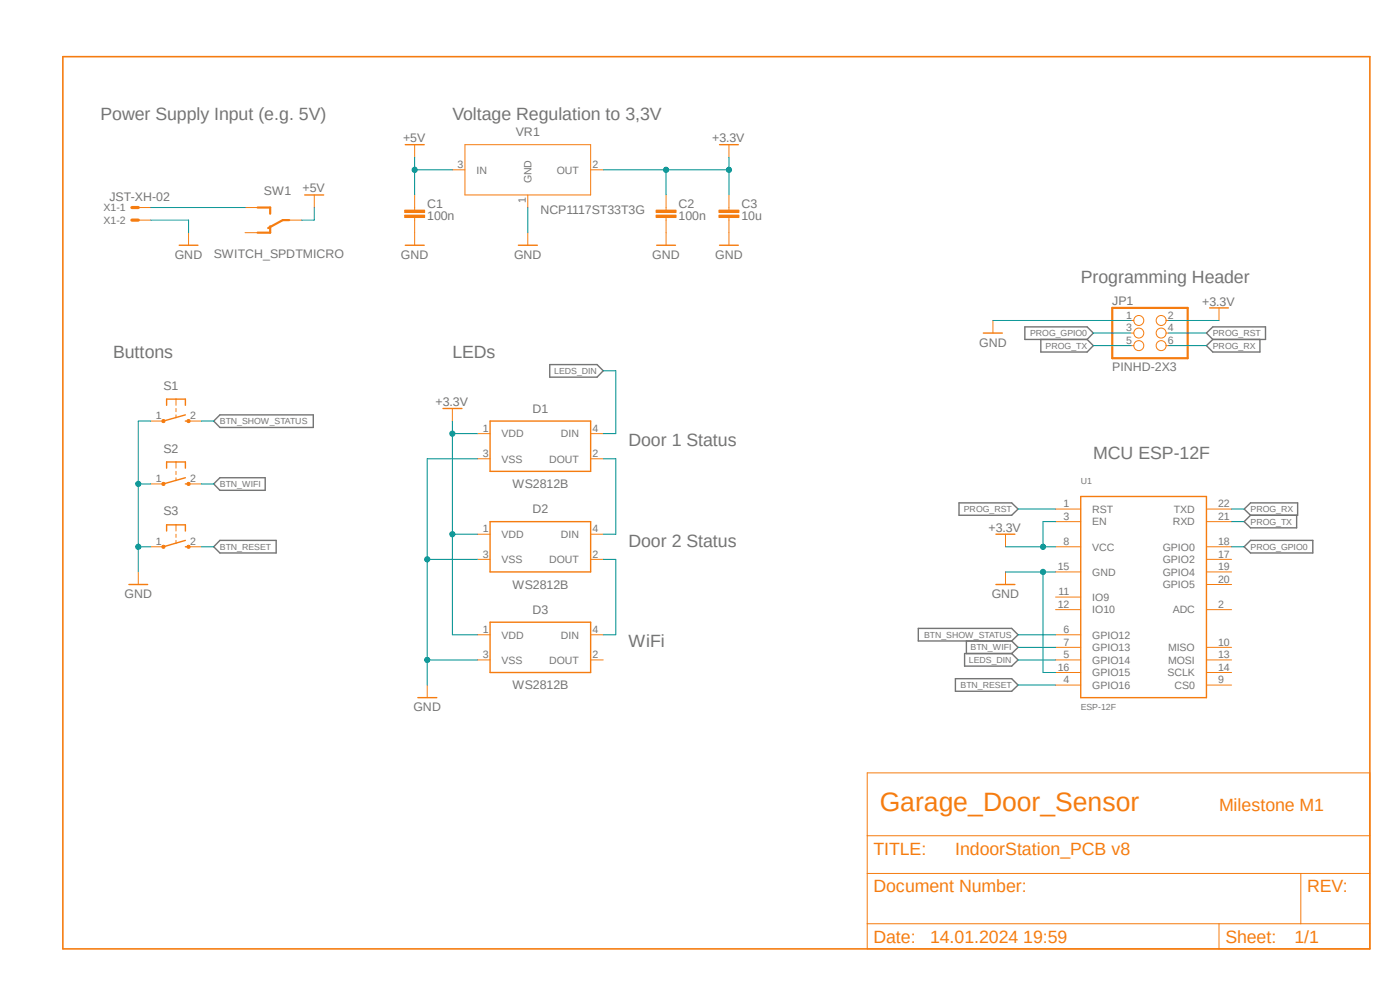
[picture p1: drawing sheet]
<svg xmlns="http://www.w3.org/2000/svg" width="297mm" height="210mm" viewBox="0 0 297 210" stroke-linecap="round" stroke-linejoin="round" font-family="sans-serif">
<path d="M12.8 11.7l278.2 190.2M291 11.7l-278.2 190.2" fill="none" stroke="#fff" stroke-width=".21"/>
<g fill="none" stroke="#757575" stroke-width=".3">
<path d="M116.6 77.3h10.1l1.3 1.4-1.3 1.3h-10.1zM217.4 69.3h13.2l1.3 1.4-1.3 1.3h-13.2zM220.8 72v2.7h9.8l1.3-1.4-1.3-1.3M255.9 70.7l1.4-1.4h11.2v2.7h-11.2zM257.3 72l-1.4 1.3 1.4 1.4h10v-2.7M45.3 89.3l1.4-1.3h19.8v2.7h-19.8zM45.3 102.7l1.4-1.4h9.6v2.7h-9.6zM46.7 114.6h11.9v2.7h-11.9l-1.4-1.3zM203.5 106.7h11.1l1.4 1.3-1.4 1.3h-11.1zM263.9 108l1.4-1.3h10v2.6h-10zM263.9 116l1.4-1.4h13.2v2.7h-13.2zM265.3 109.3l-1.4 1.4 1.4 1.3h9.8v-2.7"/>
<path d="M194.8 133.3h19.8l1.4 1.4-1.4 1.3h-19.8zM204.6 138.6h10l1.4 1.4-1.4 1.3h-10zM205 136v2.6M214.6 136l1.4 1.3-1.4 1.3M202.7 144h11.9l1.4 1.3-1.4 1.3h-11.9z"/>
</g>
<path d="M152.7 30.7h3.9M38 52h4M110 52h4M208.6 70.7h4M256.6 65.3h4M35.3 86v-1.3h4v1.3M39.3 89.3h.7M39.3 88l-4.6 1.3M211.3 113.3h4M229.3 105.3h26.6v42.7h-26.6zM211.3 124h4" fill="none" stroke="#f57c10" stroke-width=".3"/>
<g fill="none" stroke="#f57c10" stroke-width=".21">
<path d="M96 36h2.6M98.6 30.7h26.7v10.7h-26.7zM125.3 36h2.7M154.6 30.7v2.7M40 49.4v2.6M112 41.4v2.6M112 49.4v2.6M210.7 68v2.7M239.9 68h.6M239.9 70.7h.6M239.9 73.3h.6M247.4 68h.5"/>
<path d="M247.4 70.7h.5M247.4 73.3h.5M258.6 65.3v2.7M37.3 84.7v1.3M37.3 86.7v.6M37.3 88v.6M213.3 113.3v2.7M223.9 108h5.4M223.9 110.7h5.4M223.9 116h5.4M255.9 108h5.4M255.9 110.7h5.4"/>
<path d="M255.9 116h5.4M255.9 118.7h5.4M213.3 121.3v2.7M223.9 129.3h5.4M223.9 140h5.4M223.9 134.7h5.4M223.9 137.3h5.4M223.9 126.7h5.4M223.9 121.3h5.4M255.9 129.3h5.4M255.9 140h5.4M255.9 137.3h5.4"/>
<path d="M255.9 121.3h5.4M255.9 124h5.4M223.9 145.3h5.4M223.9 142.7h5.4M255.9 145.3h5.4M255.9 142.7h5.4M184 164h106.6v37.3h-106.6zM184 177.3h106.6M184 185.3h106.6M184 196h106.6M258.6 196v5.3M276 185.3v10.7"/>
<circle cx="241.6" cy="68" r="1.06"/>
<circle cx="241.6" cy="73.3" r="1.06"/>
<circle cx="241.6" cy="70.7" r="1.06"/>
<circle cx="246.3" cy="68" r="1.06"/>
<circle cx="246.3" cy="73.3" r="1.06"/>
<circle cx="246.3" cy="70.7" r="1.06"/>
</g>
<path d="M13.3 12h277.3v189.3h-277.3z" fill="none" stroke="#f57c10" stroke-width=".34"/>
<path d="M236 65.3h16v10.7h-16z" fill="none" stroke="#f57c10" stroke-width=".47"/>
<circle cx="34.7" cy="89.3" r=".35" fill="#f57c10"/>
<circle cx="34.7" cy="89.3" r=".35" fill="none" stroke="#f57c10" stroke-width=".21"/>
<circle cx="40" cy="89.3" r=".35" fill="#f57c10"/>
<g fill="none" stroke="#f57c10" stroke-width=".21">
<path d="M32 89.3h2.7M37.3 98v1.3M37.3 100v.7M40 89.3h2.7M37.3 101.3v.7"/>
<circle cx="40" cy="89.3" r=".35"/>
</g>
<path d="M35.3 99.3v-1.3h4v1.3M39.3 102.7h.7M39.3 101.3l-4.6 1.4" fill="none" stroke="#f57c10" stroke-width=".3"/>
<circle cx="34.7" cy="102.7" r=".35" fill="#f57c10"/>
<circle cx="34.7" cy="102.7" r=".35" fill="none" stroke="#f57c10" stroke-width=".21"/>
<circle cx="40" cy="102.7" r=".35" fill="#f57c10"/>
<g fill="none" stroke="#f57c10" stroke-width=".21">
<path d="M88 30.7v2.7M66.7 41.4v2.6M101.3 97.3h2.7M101.3 92h2.7M125.3 97.3h2.7M125.3 92h2.7M32 102.7h2.7M40 102.7h2.7M101.3 118.7h2.7M101.3 113.3h2.7M125.3 118.7h2.7M125.3 113.3h2.7"/>
<path d="M29.3 121.3v2.7M101.3 140h2.7M101.3 134.7h2.7M125.3 140h2.7M125.3 134.7h2.7M90.6 145.3v2.7"/>
<circle cx="40" cy="102.7" r=".35"/>
</g>
<path d="M86 30.7h4M64.6 41.4h4.1M104 89.3h21.3v10.7h-21.3zM104 110.7h21.3v10.6h-21.3zM27.3 124h4M104 132h21.3v10.7h-21.3zM88.6 148h4.1" fill="none" stroke="#f57c10" stroke-width=".3"/>
<path d="M85.9 45.6h4.2v.5h-4.2z" fill-rule="evenodd" fill="#f57c10"/>
<path d="M85.9 45.6h4.2v.5h-4.2z" fill="none" stroke="#f57c10" stroke-width=".21"/>
<path d="M85.9 44.6h4.2v.5h-4.2z" fill-rule="evenodd" fill="#f57c10"/>
<path d="M85.9 44.6h4.2v.5h-4.2zM88 41.4v3.1M88 46.1v3.3" fill="none" stroke="#f57c10" stroke-width=".21"/>
<path d="M139.2 45.6h4.2v.5h-4.2z" fill-rule="evenodd" fill="#f57c10"/>
<path d="M139.2 45.6h4.2v.5h-4.2z" fill="none" stroke="#f57c10" stroke-width=".21"/>
<path d="M139.2 44.6h4.2v.5h-4.2z" fill-rule="evenodd" fill="#f57c10"/>
<path d="M52 44h2.7M52 49.4h2.7M61.3 46.7h2.7M88 49.4v2.6M139.2 44.6h4.2v.5h-4.2zM141.3 41.4v3.1M141.3 46.1v5.9M154.6 49.4v2.6M96 86.7v2.6M37.3 111.3v1.3M37.3 113.3v.7M37.3 114.6v.7" fill="none" stroke="#f57c10" stroke-width=".21"/>
<path d="M86 52h4M139.3 52h4M152.7 52h3.9M94 86.7h4M35.3 112.6v-1.3h4v1.3M39.3 116h.7M39.3 114.6l-4.6 1.4" fill="none" stroke="#f57c10" stroke-width=".3"/>
<path d="M54.7 44h2.6v1.3M57.3 48v1.4h-2.6M61.3 46.7h-1.3l-3.1 1.7" fill="none" stroke="#f57c10" stroke-width=".47"/>
<circle cx="34.7" cy="116" r=".35" fill="#f57c10"/>
<circle cx="34.7" cy="116" r=".35" fill="none" stroke="#f57c10" stroke-width=".21"/>
<circle cx="40" cy="116" r=".35" fill="#f57c10"/>
<g fill="none" stroke="#f57c10" stroke-width=".21">
<path d="M32 116h2.7M40 116h2.7"/>
<circle cx="40" cy="116" r=".35"/>
</g>
<path d="M152.5 45.6h4.3v.5h-4.3z" fill-rule="evenodd" fill="#f57c10"/>
<path d="M152.5 45.6h4.3v.5h-4.3z" fill="none" stroke="#f57c10" stroke-width=".21"/>
<path d="M152.5 44.6h4.3v.5h-4.3z" fill-rule="evenodd" fill="#f57c10"/>
<path d="M29.3 46.7h2.7M29.3 44h2.7M152.5 44.6h4.3v.5h-4.3zM154.6 41.4v3.1M154.6 46.1v3.3" fill="none" stroke="#f57c10" stroke-width=".21"/>
<path d="M28 46.7h1.3M28 44h1.3" fill="none" stroke="#f57c10" stroke-width=".68"/>
<path d="M32 46.7h8v2.7M213.3 121.3h10.6M221.3 121.3v21.4" fill="none" stroke="#009292" stroke-width=".21"/>
<circle cx="221.3" cy="121.3" r=".55" fill="#009292"/>
<g fill="none" stroke="#009292" stroke-width=".21">
<path d="M112 44v5.4M32 89.3h-2.7v32M29.3 102.7h2.7M221.3 142.7h2.6"/>
<circle cx="221.3" cy="121.3" r=".55"/>
</g>
<circle cx="29.3" cy="102.7" r=".55" fill="#009292"/>
<g fill="none" stroke="#009292" stroke-width=".21">
<path d="M29.3 116h2.7"/>
<circle cx="29.3" cy="102.7" r=".55"/>
</g>
<circle cx="29.3" cy="116" r=".55" fill="#009292"/>
<g fill="none" stroke="#009292" stroke-width=".21">
<path d="M101.3 97.3h-10.7v48M90.6 118.7h10.7M90.6 140h10.7"/>
<circle cx="29.3" cy="116" r=".55"/>
</g>
<circle cx="90.6" cy="118.7" r=".55" fill="#009292"/>
<circle cx="90.6" cy="118.7" r=".55" fill="none" stroke="#009292" stroke-width=".21"/>
<circle cx="90.6" cy="140" r=".55" fill="#009292"/>
<g fill="none" stroke="#009292" stroke-width=".21">
<path d="M141.3 36v5.4M154.6 33.4v2.6h-26.6M210.7 68h29.2M231.9 73.3h8M231.9 70.7h8M247.9 73.3h8M247.9 70.7h8M216 108h7.9M261.3 108h2.6M261.3 110.7h2.6M261.3 116h2.6"/>
<circle cx="90.6" cy="140" r=".55"/>
</g>
<circle cx="141.3" cy="36" r=".55" fill="#009292"/>
<g fill="none" stroke="#009292" stroke-width=".21">
<path d="M154.6 36v5.4"/>
<circle cx="141.3" cy="36" r=".55"/>
</g>
<circle cx="154.6" cy="36" r=".55" fill="#009292"/>
<g fill="none" stroke="#009292" stroke-width=".21">
<path d="M213.3 116h10.6M223.9 110.7h-2.6v5.3"/>
<circle cx="154.6" cy="36" r=".55"/>
</g>
<circle cx="221.3" cy="116" r=".55" fill="#009292"/>
<g fill="none" stroke="#009292" stroke-width=".21">
<path d="M96 89.3v45.4h5.3M96 92h5.3M96 113.3h5.3"/>
<circle cx="221.3" cy="116" r=".55"/>
</g>
<circle cx="96" cy="92" r=".55" fill="#009292"/>
<circle cx="96" cy="92" r=".55" fill="none" stroke="#009292" stroke-width=".21"/>
<circle cx="96" cy="113.3" r=".55" fill="#009292"/>
<g fill="none" stroke="#009292" stroke-width=".21">
<path d="M88 33.4v8M88 36h8M128 78.7h2.6v13.3h-2.6M247.9 68h10.7M42.7 89.3h2.6M128 97.3h2.6v16h-2.6M42.7 102.7h2.6M128 118.7h2.6v16h-2.6M216 134.7h7.9M216 137.3h7.9M216 140h7.9"/>
<circle cx="96" cy="113.3" r=".55"/>
</g>
<circle cx="88" cy="36" r=".55" fill="#009292"/>
<g fill="none" stroke="#009292" stroke-width=".21">
<path d="M32 44h20M66.7 44v2.7h-2.7M42.7 116h2.6M216 145.3h7.9"/>
<circle cx="88" cy="36" r=".55"/>
</g>
<text font-size="5.6" fill="#f57c10" x="186.6" y="172">Garage_Door_Sensor</text>
<g font-size="3.8" fill="#757575">
<text x="21.3" y="25.4">Power Supply Input (e.g. 5V)</text>
<text x="96" y="25.4">Voltage Regulation to 3,3V</text>
<text x="229.3" y="60">Programming Header</text>
<text x="24" y="76">Buttons</text>
<text x="96" y="76">LEDs</text>
<text x="133.3" y="94.7">Door 1 Status</text>
<text x="231.9" y="97.3">MCU ESP-12F</text>
<text x="133.3" y="116">Door 2 Status</text>
<text x="133.3" y="137.3">WiFi</text>
</g>
<g font-size="3.8" fill="#f57c10">
<text x="258.6" y="172">Milestone M1</text>
<text x="185.3" y="181.3">TITLE:</text>
<text x="202.6" y="181.3">IndoorStation_PCB v8</text>
<text x="185.3" y="189.3">Document Number:</text>
<text x="277.3" y="189.3">REV:</text>
<text x="185.3" y="200">Date:</text>
<text x="197.3" y="200">14.01.2024 19:59</text>
<text x="260" y="200">Sheet:</text>
<text x="274.6" y="200">1/1</text>
</g>
<g font-size="2.6" fill="#757575">
<text x="109.4" y="29">VR1</text>
<text x="85.5" y="30.1">+5V</text>
<text x="151.1" y="30.1">+3.3V</text>
<text x="56" y="41.4">SW1</text>
<text x="64.2" y="40.8">+5V</text>
<text x="23.2" y="42.5">JST-XH-02</text>
<text x="90.6" y="46.7">100n</text>
<text x="90.6" y="44">C1</text>
<text x="114.6" y="45.3">NCP1117ST33T3G</text>
<text x="144" y="46.7">100n</text>
<text x="144" y="44">C2</text>
<text x="157.3" y="46.7">10u</text>
<text x="157.3" y="44">C3</text>
<text x="37.1" y="54.9">GND</text>
<text x="45.3" y="54.7">SWITCH_SPDTMICRO</text>
<text x="85" y="54.9">GND</text>
<text x="109" y="54.9">GND</text>
<text x="138.4" y="54.9">GND</text>
<text x="151.7" y="54.9">GND</text>
<text x="236" y="64.7">JP1</text>
<text x="255.1" y="64.8">+3.3V</text>
<text x="207.7" y="73.6">GND</text>
<text x="34.7" y="82.7">S1</text>
<text x="236" y="78.7">PINHD-2X3</text>
<text x="92.4" y="86.1">+3.3V</text>
<text x="113" y="87.6">D1</text>
<text x="34.7" y="96">S2</text>
<text x="108.7" y="103.6">WS2812B</text>
<text x="34.7" y="109.3">S3</text>
<text x="113" y="108.9">D2</text>
<text x="209.7" y="112.8">+3.3V</text>
<text x="108.7" y="124.9">WS2812B</text>
<text x="26.4" y="126.9">GND</text>
<text x="113" y="130.3">D3</text>
<text x="210.4" y="126.9">GND</text>
<text x="108.7" y="146.3">WS2812B</text>
<text x="87.7" y="150.9">GND</text>
</g>
<g font-size="2.2" fill="#757575">
<text x="97.1" y="35.6">3</text>
<text x="125.7" y="35.6">2</text>
<text x="101.1" y="36.8">IN</text>
<text x="112.8" y="38.9" transform="rotate(-90 112.8 38.9)">GND</text>
<text x="118.1" y="36.8">OUT</text>
<text x="22" y="47.5">X1-2</text>
<text x="22" y="44.8">X1-1</text>
<text x="111.6" y="43" transform="rotate(-90 111.6 43)">1</text>
<text x="238.9" y="67.6">1</text>
<text x="238.9" y="70.3">3</text>
<text x="247.7" y="67.6">2</text>
<text x="247.7" y="70.3">4</text>
<text x="238.9" y="73">5</text>
<text x="247.7" y="73">6</text>
<text x="33.1" y="88.9">1</text>
<text x="40.4" y="88.9">2</text>
<text x="102.4" y="91.6">1</text>
<text x="106.4" y="92.8">VDD</text>
<text x="119" y="92.8">DIN</text>
<text x="125.7" y="91.6">4</text>
<text x="102.4" y="96.9">3</text>
<text x="106.4" y="98.1">VSS</text>
<text x="116.5" y="98.1">DOUT</text>
<text x="125.7" y="96.9">2</text>
<text x="33.1" y="102.3">1</text>
<text x="40.4" y="102.3">2</text>
<text x="225.6" y="107.6">1</text>
<text x="258.4" y="107.6">22</text>
<text x="102.4" y="112.9">1</text>
<text x="125.7" y="112.9">4</text>
<text x="225.6" y="110.3">3</text>
<text x="231.7" y="108.8">RST</text>
<text x="231.7" y="111.5">EN</text>
<text x="248.8" y="111.5">RXD</text>
<text x="249" y="108.8">TXD</text>
<text x="258.4" y="110.3">21</text>
<text x="33.1" y="115.6">1</text>
<text x="40.4" y="115.6">2</text>
<text x="102.4" y="118.3">3</text>
<text x="106.4" y="114.1">VDD</text>
<text x="106.4" y="119.5">VSS</text>
<text x="116.5" y="119.5">DOUT</text>
<text x="119" y="114.1">DIN</text>
<text x="125.7" y="118.3">2</text>
<text x="225.6" y="115.6">8</text>
<text x="231.7" y="116.8">VCC</text>
<text x="246.7" y="119.5">GPIO2</text>
<text x="246.7" y="116.8">GPIO0</text>
<text x="258.4" y="118.3">17</text>
<text x="258.4" y="115.6">18</text>
<text x="224.4" y="120.9">15</text>
<text x="231.7" y="122.1">GND</text>
<text x="246.7" y="122.1">GPIO4</text>
<text x="246.7" y="124.8">GPIO5</text>
<text x="258.4" y="120.9">19</text>
<text x="258.4" y="123.6">20</text>
<text x="224.4" y="128.9">12</text>
<text x="224.6" y="126.3">11</text>
<text x="231.7" y="127.5">IO9</text>
<text x="231.7" y="130.1">IO10</text>
<text x="248.8" y="130.1">ADC</text>
<text x="258.4" y="128.9">2</text>
<text x="102.4" y="134.3">1</text>
<text x="106.4" y="135.5">VDD</text>
<text x="119" y="135.5">DIN</text>
<text x="125.7" y="134.3">4</text>
<text x="225.6" y="134.3">6</text>
<text x="225.6" y="136.9">7</text>
<text x="231.7" y="135.5">GPIO12</text>
<text x="258.4" y="136.9">10</text>
<text x="102.4" y="139.6">3</text>
<text x="106.4" y="140.8">VSS</text>
<text x="116.5" y="140.8">DOUT</text>
<text x="125.7" y="139.6">2</text>
<text x="224.4" y="142.3">16</text>
<text x="225.6" y="139.6">5</text>
<text x="231.7" y="140.8">GPIO14</text>
<text x="231.7" y="138.1">GPIO13</text>
<text x="231.7" y="143.5">GPIO15</text>
<text x="247.7" y="143.5">SCLK</text>
<text x="247.8" y="138.1">MISO</text>
<text x="247.8" y="140.8">MOSI</text>
<text x="258.4" y="139.6">13</text>
<text x="258.4" y="142.3">14</text>
<text x="225.6" y="145">4</text>
<text x="231.7" y="146.1">GPIO16</text>
<text x="249.2" y="146.1">CS0</text>
<text x="258.4" y="145">9</text>
</g>
<g font-size="1.9" fill="#757575">
<text x="218.5" y="71.3">PROG_GPIO0</text>
<text x="257.3" y="71.3">PROG_RST</text>
<text x="221.8" y="74">PROG_TX</text>
<text x="257.3" y="74">PROG_RX</text>
<text x="117.6" y="79.3">LEDS_DIN</text>
<text x="46.7" y="90">BTN_SHOW_STATUS</text>
<text x="46.7" y="103.3">BTN_WIFI</text>
<text x="229.3" y="102.6">U1</text>
<text x="204.5" y="108.6">PROG_RST</text>
<text x="265.3" y="108.7">PROG_RX</text>
<text x="265.3" y="111.3">PROG_TX</text>
<text x="46.7" y="116.7">BTN_RESET</text>
<text x="265.3" y="116.7">PROG_GPIO0</text>
<text x="196" y="135.3">BTN_SHOW_STATUS</text>
<text x="205.9" y="138">BTN_WIFI</text>
<text x="205.6" y="140.6">LEDS_DIN</text>
<text x="203.8" y="146">BTN_RESET</text>
<text x="229.3" y="150.7">ESP-12F</text>
</g>
</svg>
